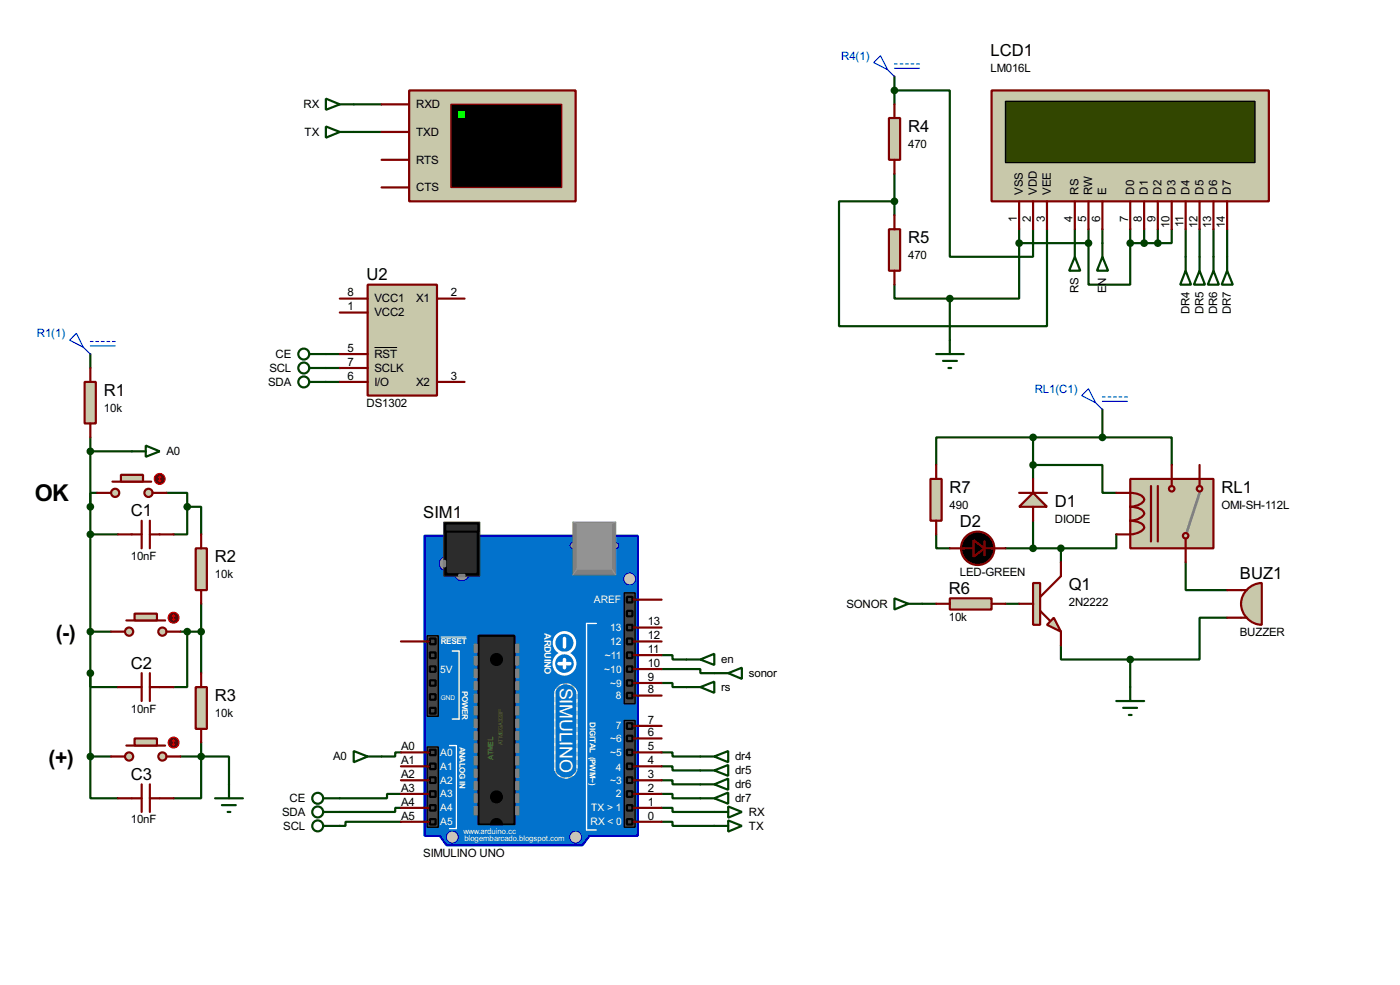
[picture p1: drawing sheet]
<svg xmlns="http://www.w3.org/2000/svg" width="256mm" height="180mm" viewBox="0 0 256 180" stroke-linecap="round" stroke-linejoin="round" font-family="sans-serif">
<g fill="none" stroke="#004000" stroke-width=".4">
<path d="M64.8 19.1h5.1M163.9 16.6h10.1v30.4h15.3v-5M163.9 14v5.1M64.8 24.2h5.1M163.9 36.9h-10.2v22.8h38.1v-17.7M163.9 31.8v7.6M163.9 52.1v2.6h10.1M174 54.7v7.6M186.7 44.5v10.2h-12.7M186.7 44.5h12.7M186.7 42v2.5M196.9 42v2.5"/>
<path d="M199.4 44.5v7.6h7.7v-7.6M199.4 42v2.5M202 42v2.5M207.1 42v2.5M207.1 44.5h5M209.6 42v2.5M212.1 42v2.5M214.7 42v2.5h-2.6M217.2 42v5M219.8 42v5M222.3 42v5M224.8 42v5"/>
<path d="M16.6 64.8v2.6M59.7 67.4h2.6M59.7 69.9h2.6M59.7 64.8h2.6M202 75v5.1M16.6 80.1v58.4M16.6 82.6h7.6M16.6 97.8h5M17.8 90.2h-1.2v2.6M30.5 90.2h3.8v2.6M34.3 92.8h2.6v5M34.3 92.8v5h-2.5"/>
<path d="M171.5 97.8v2.6h2.5M189.3 80.1h-17.8v5M189.3 85.1h12.7v5.1h2.5M189.3 80.1v7.6M189.3 95.3v5.1M189.3 80.1h12.7M202 80.1h12.7v5M204.5 97.8v2.6h-10.1M16.6 115.6h3.8M33.1 115.6h3.8M34.3 115.6v10.2h-2.5M36.9 110.5v12.7"/>
<path d="M121.2 119.9h2v.8h2.6M169 110.5h2.5M184.2 110.5h2.5M184.2 100.4h10.2M194.4 118.2v2.5h12.7M194.4 100.4v2.5M217.2 102.9v5.1h7.6M224.8 113.1h-5v7.6h-12.7M16.6 123.2v2.6h5M16.6 138.5v7.6h5M16.6 138.5h3.8M33.1 138.5h3.8"/>
<path d="M36.9 138.5h5.1v5.1M36.9 138.5v7.6h-5.1M36.9 135.9v2.6M73.5 137.7h-1.1v.8h-2.5M121.2 125h2v.8h2.6M121.2 137.7h2v.8h5.1M121.2 122.5h7.1v.7h2.6M207.1 120.7v5.1M73.5 147.9h-1.1v.7h-10.1M73.5 150.4h-10.2v.8h-1M73.5 145.3h-2.6v.8h-8.6M121.2 147.9h2v.7h7.7"/>
<path d="M121.2 150.4h2v.8h7.7M121.2 145.3h2v.8h5.1M121.2 142.8h2v.8h5.1M121.2 140.3h2v.7h5.1"/>
</g>
<path d="M77.8 98.1h39.1v54.9h-8.9l-1.3 1.7h-24.9l-1.2-1.7h-2.8z" fill-rule="evenodd" fill="#0272cc" stroke="#0000c0" stroke-width=".4"/>
<path d="M84.1 119.2v12.4M109.3 114.1h-1.8v37.8h1.8M82.4 136.5h1.2v15.2" fill="none" stroke="#fff" stroke-width=".25"/>
<circle cx="103.6" cy="127.3" r="2.15" fill="#c8c8aa"/>
<circle cx="103.6" cy="127.3" r="2.15" fill="#0272cc"/>
<circle cx="103.6" cy="127.3" r="2.15" fill="none" stroke="#c8c8aa" stroke-width=".18"/>
<circle cx="103.6" cy="127.3" r="2.15" fill="none" stroke="#fff" stroke-width=".18" stroke-dasharray="2 1 .5 1 .5 1"/>
<circle cx="103.6" cy="140.3" r="2.15" fill="#c8c8aa"/>
<circle cx="103.6" cy="140.3" r="2.15" fill="#0272cc"/>
<circle cx="103.6" cy="140.3" r="2.15" fill="none" stroke="#c8c8aa" stroke-width=".18"/>
<g fill="none" stroke="#fff" stroke-width=".18" stroke-dasharray=".5 1">
<path d="M105.7 126.5v14.5M101.7 141v-14.5"/>
<circle cx="103.6" cy="140.3" r="2.15"/>
</g>
<path d="M101.4 126.8h4.6v14h-4.6z" fill="#0272cc" stroke="#0272cc" stroke-width=".4"/>
<path d="M101.7 126.5v14.5M105.7 126.5v14.5" fill="none" stroke="#fff" stroke-width=".18"/>
<path d="M101.7 125.8l-.6 1.3M105.7 125.8l.5 1.3M101.1 140.3l.8 2.5M106.2 140.3l-.5 1.7" fill="none" stroke="#0272cc" stroke-width=".4"/>
<g fill="#0272cc" stroke="#fff" stroke-width=".5">
<circle cx="103.4" cy="117.7" r="1.9"/>
<circle cx="103.4" cy="121.5" r="1.95"/>
</g>
<path d="M103.4 116.9v1.5M102.4 121.5h2M103.4 120.7v1.5" fill="none" stroke="#fff" stroke-width=".65"/>
<path d="M82.9 119.2h1.2M82.9 131.6h1.2M82.4 151.7h1.2" fill="none" stroke="#fff" stroke-width=".25"/>
<path d="M80.8 116.6h4.6" fill="none" stroke="#fff" stroke-width=".18"/>
<g fill="#c0c0c0" stroke="#0000c0" stroke-width=".18">
<circle cx="105.4" cy="153.2" r="1.1"/>
<circle cx="82.8" cy="153.2" r="1.1"/>
<circle cx="115.3" cy="106" r="1.1"/>
</g>
<g fill="#464646" stroke="#000" stroke-width=".25">
<path d="M78.3 116.4h2v14.7h-2z"/>
<path d="M78.3 136.7h2v14.7h-2z"/>
<path d="M114.4 108.5h2v20.3h-2z"/>
<path d="M114.4 131.9h2v19.5h-2z"/>
</g>
<path d="M87.7 116.4h6.6v34.5h-6.6z" fill="#2c2c2c" stroke="#000" stroke-width=".4"/>
<g fill="#000" stroke="#000" stroke-width=".18">
<circle cx="90.9" cy="120.7" r="1.1"/>
<circle cx="90.9" cy="145.9" r="1.1"/>
<circle cx="90.9" cy="150.9" r="1.1"/>
</g>
<path d="M87.4 151.7h7.1" fill="none" stroke="#0272cc" stroke-width="1.2"/>
<g fill="#939393" stroke="#0000c0" stroke-width=".18">
<circle cx="112.8" cy="99.9" r=".55"/>
<circle cx="104.9" cy="99.9" r=".55"/>
</g>
<path d="M105 95.6h7.8v9.6h-7.8z" fill="#808080" stroke="#808080" stroke-width=".18"/>
<path d="M105.7 95.8h6.4v8.4h-6.4z" fill="#939393" stroke="#939393" stroke-width=".18"/>
<path d="M105 95.6l.7 .2M112.8 95.6l-.7 .2M105.7 104.2l-.7 1M112.1 104.2l.7 1" fill="none" stroke="#939393" stroke-width=".18"/>
<g fill="#939393" stroke="#0000c0" stroke-width=".18">
<circle cx="84.6" cy="105" r="1.35"/>
<circle cx="81.8" cy="103.2" r="1.35"/>
</g>
<path d="M81.3 95.6h6.6v9.9h-6.6z" fill="#000" stroke="#2c2c2c" stroke-width=".18"/>
<g fill="#808080" stroke="#808080" stroke-width=".4">
<path d="M84.1 105.2h1v.3h-1z"/>
<path d="M81.3 102.7h.3v1h-.3z"/>
</g>
<path d="M82.1 96.3h5.1v8.4h-5.1z" fill="#2c2c2c" stroke="#2c2c2c" stroke-width=".4"/>
<path d="M81.6 95.8h6.1v1.5h-6.1z" fill="#2c2c2c" stroke="#000" stroke-width=".4"/>
<g fill="#808080" stroke="#808080" stroke-width=".25">
<path d="M94.5 117.9h.6v1.5h-.6z"/>
<path d="M94.5 120.2h.6v1.5h-.6z"/>
<path d="M94.5 122.5h.6v1.5h-.6z"/>
<path d="M94.5 124.8h.6v1.5h-.6z"/>
<path d="M94.5 127.1h.6v1.5h-.6z"/>
<path d="M94.5 129.3h.6v1.6h-.6z"/>
<path d="M94.5 131.6h.6v1.6h-.6z"/>
<path d="M94.5 133.9h.6v1.5h-.6z"/>
<path d="M94.5 136.2h.6v1.5h-.6z"/>
<path d="M94.5 138.5h.6v1.5h-.6z"/>
<path d="M94.5 140.8h.6v1.5h-.6z"/>
<path d="M94.5 143.1h.6v1.5h-.6z"/>
<path d="M94.5 145.3h.6v1.6h-.6z"/>
<path d="M94.5 147.6h.6v1.6h-.6z"/>
<path d="M86.9 117.9h.5v1.5h-.5z"/>
<path d="M86.9 120.2h.5v1.5h-.5z"/>
<path d="M86.9 122.5h.5v1.5h-.5z"/>
<path d="M86.9 124.8h.5v1.5h-.5z"/>
<path d="M86.9 127.1h.5v1.5h-.5z"/>
<path d="M86.9 129.3h.5v1.6h-.5z"/>
<path d="M86.9 131.6h.5v1.6h-.5z"/>
<path d="M86.9 133.9h.5v1.5h-.5z"/>
<path d="M86.9 136.2h.5v1.5h-.5z"/>
<path d="M86.9 138.5h.5v1.5h-.5z"/>
<path d="M86.9 140.8h.5v1.5h-.5z"/>
<path d="M86.9 143.1h.5v1.5h-.5z"/>
<path d="M86.9 145.3h.5v1.6h-.5z"/>
<path d="M86.9 147.6h.5v1.6h-.5z"/>
</g>
<g fill="#464646" stroke="#000" stroke-width=".4">
<path d="M78.8 119.4h1v1.1h-1z"/>
<path d="M78.8 124.5h1v1h-1z"/>
<path d="M78.8 129.6h1v1h-1z"/>
<path d="M78.8 137.2h1v1h-1z"/>
<path d="M78.8 139.8h1v1h-1z"/>
<path d="M78.8 142.3h1v1h-1z"/>
<path d="M78.8 144.8h1v1.1h-1z"/>
<path d="M78.8 147.4h1v1h-1z"/>
<path d="M78.8 149.9h1v1h-1z"/>
<path d="M78.8 127.1h1v1h-1z"/>
<path d="M78.8 122h1v1h-1z"/>
<path d="M78.8 116.9h1v1h-1z"/>
<path d="M114.9 109.3h1v1h-1z"/>
<path d="M114.9 114.4h1v1h-1z"/>
<path d="M114.9 116.9h1v1h-1z"/>
<path d="M114.9 119.4h1v1.1h-1z"/>
<path d="M114.9 122h1v1h-1z"/>
<path d="M114.9 124.5h1v1h-1z"/>
<path d="M114.9 111.8h1v1h-1z"/>
<path d="M114.9 132.4h1v1h-1z"/>
<path d="M114.9 134.7h1v1h-1z"/>
<path d="M114.9 137.2h1v1h-1z"/>
<path d="M114.9 139.8h1v1h-1z"/>
<path d="M114.9 142.3h1v1h-1z"/>
<path d="M114.9 144.8h1v1.1h-1z"/>
<path d="M114.9 147.4h1v1h-1z"/>
<path d="M114.9 149.9h1v1h-1z"/>
<path d="M114.9 126.8h1v1h-1z"/>
</g>
<g fill="none" stroke="#800000" stroke-width=".4">
<path d="M73.5 117.4h5M116.1 119.9h5.1M116.1 117.4h5.1M116.1 114.9h5.1M116.1 109.8h5.1M73.5 137.7h5M116.1 137.7h5.1M116.1 135.2h5.1M116.1 132.9h5.1M116.1 127.3h5.1M116.1 125h5.1M116.1 122.5h5.1"/>
<path d="M73.5 150.4h5M73.5 147.9h5M73.5 145.3h5M73.5 142.8h5M73.5 140.3h5M116.1 150.4h5.1M116.1 147.9h5.1M116.1 145.3h5.1M116.1 142.8h5.1M116.1 140.3h5.1"/>
</g>
<g fill="#c8c8aa" stroke="#800000" stroke-width=".4">
<circle cx="27.2" cy="90.2" r=".75"/>
<circle cx="21.1" cy="90.2" r=".75"/>
</g>
<path d="M20.6 88.2h7.1" fill="none" stroke="#800000" stroke-width=".4"/>
<path d="M22.2 86.9h4v1.3h-4z" fill="#c8c8aa" stroke="#800000" stroke-width=".4"/>
<path d="M17.8 90.2h2.6M28 90.2h2.5" fill="none" stroke="#800000" stroke-width=".4"/>
<circle cx="29.2" cy="87.7" r="1" fill="#400000" stroke="#f00" stroke-width=".2"/>
<path d="M29 87.9l.3 .3M29.3 87.2v1M29.3 87.2l-.3 .2M29.3 87.2l.2 .2M29.5 87.9l-.2 .3" fill="none" stroke="#f00" stroke-width=".2"/>
<g fill="#c8c8aa" stroke="#800000" stroke-width=".4">
<circle cx="29.7" cy="115.6" r=".75"/>
<circle cx="23.6" cy="115.6" r=".75"/>
</g>
<path d="M23.2 113.6h7.1" fill="none" stroke="#800000" stroke-width=".4"/>
<path d="M24.7 112.3h4.1v1.3h-4.1z" fill="#c8c8aa" stroke="#800000" stroke-width=".4"/>
<path d="M20.4 115.6h2.5M30.5 115.6h2.6" fill="none" stroke="#800000" stroke-width=".4"/>
<circle cx="31.8" cy="113.1" r="1" fill="#400000" stroke="#f00" stroke-width=".2"/>
<path d="M31.6 113.3l.2 .3M31.8 112.6v1M31.8 112.6l-.2 .2M31.8 112.6l.3 .2M32.1 113.3l-.3 .3" fill="none" stroke="#f00" stroke-width=".2"/>
<g fill="#c8c8aa" stroke="#800000" stroke-width=".4">
<circle cx="29.7" cy="138.5" r=".75"/>
<circle cx="23.6" cy="138.5" r=".75"/>
</g>
<path d="M23.2 136.5h7.1" fill="none" stroke="#800000" stroke-width=".4"/>
<path d="M24.7 135.2h4.1v1.3h-4.1z" fill="#c8c8aa" stroke="#800000" stroke-width=".4"/>
<path d="M20.4 138.5h2.5M30.5 138.5h2.6" fill="none" stroke="#800000" stroke-width=".4"/>
<circle cx="31.8" cy="135.9" r="1" fill="#400000" stroke="#f00" stroke-width=".2"/>
<path d="M31.6 136.2l.2 .3M31.8 135.4v1.1M31.8 135.4l-.2 .3M31.8 135.4l.3 .3M32.1 136.2l-.3 .3" fill="none" stroke="#f00" stroke-width=".2"/>
<path d="M15.5 69.9h2.1v7.6h-2.1z" fill="#c8c8aa" stroke="#800000" stroke-width=".4"/>
<path d="M16.6 67.4v2.5M16.6 77.5v2.6" fill="none" stroke="#800000" stroke-width=".4"/>
<path d="M35.9 100.4h2v7.6h-2z" fill="#c8c8aa" stroke="#800000" stroke-width=".4"/>
<path d="M36.9 97.8v2.6M36.9 108v2.5" fill="none" stroke="#800000" stroke-width=".4"/>
<path d="M35.9 125.8h2v7.6h-2z" fill="#c8c8aa" stroke="#800000" stroke-width=".4"/>
<path d="M36.9 123.2v2.6M36.9 133.4v2.5" fill="none" stroke="#800000" stroke-width=".4"/>
<g fill="#004000" stroke="#004000" stroke-width=".4">
<circle cx="36.8" cy="115.6" r=".5"/>
<circle cx="16.5" cy="92.8" r=".5"/>
<circle cx="16.5" cy="115.6" r=".5"/>
<circle cx="36.8" cy="138.5" r=".5"/>
</g>
<path d="M12.8 62.3l1.2-1.3 1.3 2.6zM15.3 63.6l1.3 1.2M16.6 62.5h.5M16.6 63.3h4.5M17.6 62.5h.5M18.6 62.5h.5M19.6 62.5h.5M20.6 62.5h.5" fill="none" stroke="#0000c0" stroke-width=".2"/>
<path d="M39.4 146.1h5.1M40.7 147.4h2.5M41.7 148.6h.5M42 143.6v2.5" fill="none" stroke="#004000" stroke-width=".4"/>
<path d="M181.7 16.6h50.8v20.3h-50.8z" fill="#c8c8aa" stroke="#800000" stroke-width=".4"/>
<path d="M184.2 18.6h45.7v11.2h-45.7z" fill="#324600" stroke="#000" stroke-width=".25"/>
<g fill="none" stroke="#800000" stroke-width=".4">
<path d="M186.7 36.9v5.1M189.3 36.9v5.1M191.8 36.9v5.1M196.9 36.9v5.1M199.4 36.9v5.1M202 36.9v5.1M207.1 36.9v5.1M209.6 36.9v5.1M212.1 36.9v5.1M214.7 36.9v5.1M217.2 36.9v5.1M219.8 36.9v5.1"/>
<path d="M222.3 36.9v5.1M224.8 36.9v5.1"/>
</g>
<g fill="none" stroke="#004000" stroke-width=".4">
<path d="M56.7 67.4h3M56.7 69.9h3M24.2 82.6h2.5M26.7 81.6l2.6 1-2.6 1zM64.8 137.5l2.6 1-2.6 1zM67.4 138.5h2.5M59.2 148.6h3.1M59.2 151.2h3.1M130.9 148.6h2.5M130.9 151.2h2.5M133.4 147.6l2.5 1-2.5 1.1zM133.4 150.2l2.5 1-2.5 1z"/>
<circle cx="55.6" cy="67.4" r="1"/>
<circle cx="55.6" cy="69.9" r="1"/>
<circle cx="58.2" cy="148.6" r="1"/>
<circle cx="58.2" cy="151.2" r="1"/>
</g>
<circle cx="16.5" cy="82.6" r=".5" fill="#004000" stroke="#004000" stroke-width=".4"/>
<path d="M162.9 21.6h2v7.7h-2z" fill="#c8c8aa" stroke="#800000" stroke-width=".4"/>
<path d="M163.9 19.1v2.5M163.9 29.3v2.5" fill="none" stroke="#800000" stroke-width=".4"/>
<path d="M160.1 11.5l1.2-1.3 1.3 2.6zM162.6 12.8l1.3 1.2M163.9 11.7h.5M163.9 12.5h4.6M164.9 11.7h.5M165.9 11.7h.5M166.9 11.7h.5M167.9 11.7h.6" fill="none" stroke="#0000c0" stroke-width=".2"/>
<path d="M162.9 42h2v7.6h-2z" fill="#c8c8aa" stroke="#800000" stroke-width=".4"/>
<path d="M163.9 39.4v2.6M163.9 49.6v2.5" fill="none" stroke="#800000" stroke-width=".4"/>
<path d="M67.4 52.1h12.7v20.3h-12.7z" fill="#c8c8aa" stroke="#800000" stroke-width=".4"/>
<path d="M62.3 54.7h5.1M62.3 57.2h5.1M80.1 54.7h5M62.3 64.8h5.1M62.3 67.4h5.1M62.3 69.9h5.1M80.1 69.9h5" fill="none" stroke="#800000" stroke-width=".4"/>
<path d="M68.6 63.6h4.2" fill="none" stroke="#000" stroke-width=".18"/>
<g fill="#004000" stroke="#004000" stroke-width=".4">
<circle cx="163.8" cy="36.9" r=".5"/>
<circle cx="174" cy="54.7" r=".5"/>
<circle cx="207" cy="44.5" r=".5"/>
<circle cx="209.6" cy="44.5" r=".5"/>
<circle cx="212.1" cy="44.5" r=".5"/>
<circle cx="186.7" cy="44.5" r=".5"/>
<circle cx="199.4" cy="44.5" r=".5"/>
<circle cx="163.8" cy="16.6" r=".5"/>
</g>
<g fill="none" stroke="#004000" stroke-width=".4">
<path d="M196.9 47l1 2.6h-2zM196.9 44.5v2.5M202 47l1 2.6h-2zM202 44.5v2.5M217.2 49.6l1 2.5h-2zM217.2 47v2.6M219.8 49.6l1 2.5h-2.1zM219.8 47v2.6M222.3 49.6l1 2.5h-2zM222.3 47v2.6M224.8 49.6l1.1 2.5h-2.1zM224.8 47v2.6"/>
<path d="M171.5 64.8h5.1M172.8 66.1h2.5M173.8 67.4h.5M174 62.3v2.5M125.8 125.8h2.5M125.8 120.7h2.5M128.3 125.8l2.6-1v2zM128.3 120.7l2.6-1v2zM128.3 138.5h2.6M130.9 138.5l2.5-1v2zM130.9 123.2h2.5M133.4 123.2l2.5-1v2.1z"/>
<path d="M128.3 146.1h2.6M128.3 143.6h2.6M128.3 141h2.6M130.9 146.1l2.5-1v2zM130.9 143.6l2.5-1.1v2.1zM130.9 141l2.5-1v2z"/>
</g>
<path d="M75 16.6h30.5v20.3h-30.5z" fill="#c8c8aa" stroke="#800000" stroke-width=".4"/>
<path d="M82.6 19.1h20.3v15.2h-20.3z" fill="#000" stroke="#800000" stroke-width=".25"/>
<path d="M83.9 20.4h1.2v1.2h-1.2z" fill="#0f0"/>
<path d="M69.9 19.1h5.1M69.9 29.3h5.1M69.9 24.2h5.1M69.9 34.3h5.1" fill="none" stroke="#800000" stroke-width=".4"/>
<g fill="none" stroke="#004000" stroke-width=".4">
<path d="M59.7 18.1l2.6 1-2.6 1zM62.3 19.1h2.5M59.7 23.2l2.6 1-2.6 1zM62.3 24.2h2.5M56.7 64.8h3M59.2 146.1h3.1"/>
<circle cx="55.6" cy="64.8" r="1"/>
<circle cx="58.2" cy="146.1" r="1"/>
</g>
<path d="M228.5 107.9a3.8 3.8 0 0 1 2.7-1.2v7.7a3.8 3.8 0 0 1-3.5-2.4 3.8 3.8 0 0 1 .8-4.1z" fill-rule="evenodd" fill="#c8c8aa" stroke="#800000" stroke-width=".4"/>
<path d="M224.8 113.1h3.6M224.8 108h3.6" fill="none" stroke="#800000" stroke-width=".4"/>
<path d="M207.1 87.7h15.2v12.7h-15.2z" fill="#c8c8aa" stroke="#800000" stroke-width=".4"/>
<path d="M219.8 90.2l-2.3 7.1" fill="none" stroke="#808080" stroke-width=".5"/>
<g fill="#c8c8aa" stroke="#800000" stroke-width=".4">
<circle cx="217.2" cy="98.1" r=".5"/>
<circle cx="214.6" cy="89.5" r=".5"/>
</g>
<path d="M207.1 90.2a3.3 3.3 0 0 1 2.4 .9 .9 .9 0 0 1-.7 1.2l-1.1 .4-.6 .1a3.3 3.3 0 0 1 2.4 .8 .89 .89 0 0 1-.7 1.2l-1.1 .4-.6 .1a3.3 3.3 0 0 1 2.4 .9l.1 .4a2.75 2.75 0 0 1-2.5 1.2M210.9 89v10.1M212.1 89v10.1M214.7 87.7v1.3M217.2 98.6v1.8" fill="none" stroke="#800000" stroke-width=".4"/>
<circle cx="219.7" cy="89.5" r=".5" fill="#c8c8aa" stroke="#800000" stroke-width=".4"/>
<path d="M204.5 90.2h2.6M204.5 97.8h2.6M214.7 85.1v2.6M219.8 85.1v3.9M217.2 100.4v2.5" fill="none" stroke="#800000" stroke-width=".4"/>
<path d="M189.3 90.2l2.5 2.6h-5.1z" fill="#c8c8aa" stroke="#800000" stroke-width=".4"/>
<path d="M186.7 90.2h5.1M189.3 87.7v2.5M189.3 92.8v2.5" fill="none" stroke="#800000" stroke-width=".4"/>
<path d="M174 109.5h7.7v2.1h-7.7z" fill="#c8c8aa" stroke="#800000" stroke-width=".4"/>
<path d="M171.5 110.5h2.5M181.7 110.5h2.5" fill="none" stroke="#800000" stroke-width=".4"/>
<path d="M193.1 113.1l1.3 2.5-2.6-1.2z" fill="#c8c8aa" stroke="#800000" stroke-width=".4"/>
<path d="M189.3 106.7h1.3v7.7h-1.3z" fill="#c8c8aa" stroke="#800000" stroke-width=".4"/>
<path d="M186.7 110.5h2.6M190.6 111.8l1.7 1.8M194.4 102.9v2.6l-3.8 3.8M194.4 115.6v2.6" fill="none" stroke="#800000" stroke-width=".4"/>
<path d="M163.9 109.5l2.5 1-2.5 1.1zM166.4 110.5h2.6M204.5 128.3h5.1M205.8 129.6h2.5M206.8 130.9h.5M207.1 125.8v2.5" fill="none" stroke="#004000" stroke-width=".4"/>
<path d="M198.2 72.4l1.2-1.2 1.3 2.5zM200.7 73.7l1.3 1.3M202 72.7h.5M202 73.5h4.6M203 72.7h.5M204 72.7h.5M205 72.7h.5M206 72.7h.6" fill="none" stroke="#0000c0" stroke-width=".2"/>
<circle cx="207" cy="120.7" r=".5" fill="#004000" stroke="#004000" stroke-width=".4"/>
<path d="M170.5 87.7h2v7.6h-2z" fill="#c8c8aa" stroke="#800000" stroke-width=".4"/>
<g fill="none" stroke="#800000" stroke-width=".4">
<path d="M21.6 97.8h4.4M26 95.3v5.1M27.5 95.3v5.1M27.5 97.8h4.3M171.5 85.1v2.6M171.5 95.3v2.5M180.4 99.1v2.6M174 100.4h4.4M180.4 100.4h3.8M21.6 125.8h4.4M26 123.2v5.1M27.5 123.2v5.1"/>
<path d="M27.5 125.8h4.3M21.6 146.1h4.4M26 143.6v5M27.5 143.6v5M27.5 146.1h4.3"/>
</g>
<g fill="#000" stroke="#800000" stroke-width=".4">
<path d="M178.4 98.9l2 1.5-2 1.5z"/>
<circle cx="179.1" cy="100.4" r="3.1"/>
</g>
<g fill="#004000" stroke="#004000" stroke-width=".4">
<circle cx="189.2" cy="100.4" r=".5"/>
<circle cx="201.9" cy="80.1" r=".5"/>
<circle cx="189.2" cy="80.1" r=".5"/>
<circle cx="194.3" cy="100.4" r=".5"/>
<circle cx="189.2" cy="85.1" r=".5"/>
<circle cx="16.5" cy="97.8" r=".5"/>
<circle cx="34.3" cy="92.8" r=".5"/>
<circle cx="16.5" cy="123.2" r=".5"/>
<circle cx="34.3" cy="115.6" r=".5"/>
<circle cx="16.5" cy="138.5" r=".5"/>
</g>
<text font-size="4.8" x="6.4" y="91.6">OK</text>
<g font-size="4.3">
<text x="10.2" y="117.1">(-)</text>
<text x="8.9" y="140">(+)</text>
</g>
<text font-size="3.7" fill="#fff" x="102.6" y="125.9" transform="rotate(90 102.6 125.9)">SIMULINO</text>
<g font-size="3.4">
<text x="181.5" y="10.2">LCD1</text>
<text x="166.4" y="24.2">R4</text>
<text x="166.4" y="44.5">R5</text>
<text x="67.2" y="51.3">U2</text>
<text x="19.1" y="72.5">R1</text>
<text x="24" y="94.5">C1</text>
<text x="77.6" y="94.9">SIM1</text>
<text x="174" y="90.2">R7</text>
<text x="193.3" y="92.8">D1</text>
<text x="223.8" y="90.2">RL1</text>
<text x="175.9" y="96.5">D2</text>
<text x="39.4" y="102.9">R2</text>
<text x="227.2" y="105.9">BUZ1</text>
<text x="173.8" y="108.7">R6</text>
<text x="195.8" y="108">Q1</text>
<text x="24" y="122.4">C2</text>
<text x="39.4" y="128.3">R3</text>
<text x="24" y="142.8">C3</text>
</g>
<g font-size="2.4" fill="#0000c0">
<text x="154.1" y="10.9">R4(1)</text>
<text x="6.8" y="61.7">R1(1)</text>
<text x="189.6" y="71.9">RL1(C1)</text>
</g>
<g font-size="2.4">
<text x="181.5" y="13.2">LM016L</text>
<text x="55.6" y="19.8">RX</text>
<text x="76.3" y="19.8">RXD</text>
<text x="55.8" y="24.9">TX</text>
<text x="76.3" y="30">RTS</text>
<text x="76.3" y="24.9">TXD</text>
<text x="166.4" y="27.2">470</text>
<text x="76.3" y="35">CTS</text>
<text x="187.4" y="35.6" transform="rotate(-90 187.4 35.6)">VSS</text>
<text x="190" y="35.6" transform="rotate(-90 190 35.6)">VDD</text>
<text x="192.5" y="35.6" transform="rotate(-90 192.5 35.6)">VEE</text>
<text x="197.6" y="35.6" transform="rotate(-90 197.6 35.6)">RS</text>
<text x="200.1" y="35.6" transform="rotate(-90 200.1 35.6)">RW</text>
<text x="202.7" y="35.6" transform="rotate(-90 202.7 35.6)">E</text>
<text x="207.8" y="35.6" transform="rotate(-90 207.8 35.6)">D0</text>
<text x="210.3" y="35.6" transform="rotate(-90 210.3 35.6)">D1</text>
<text x="212.8" y="35.6" transform="rotate(-90 212.8 35.6)">D2</text>
<text x="215.4" y="35.6" transform="rotate(-90 215.4 35.6)">D3</text>
<text x="217.9" y="35.6" transform="rotate(-90 217.9 35.6)">D4</text>
<text x="220.5" y="35.6" transform="rotate(-90 220.5 35.6)">D5</text>
<text x="223" y="35.6" transform="rotate(-90 223 35.6)">D6</text>
<text x="225.5" y="35.6" transform="rotate(-90 225.5 35.6)">D7</text>
<text x="186.3" y="40.6" transform="rotate(-90 186.3 40.6)">1</text>
<text x="188.9" y="40.6" transform="rotate(-90 188.9 40.6)">2</text>
<text x="191.4" y="40.6" transform="rotate(-90 191.4 40.6)">3</text>
<text x="196.5" y="40.6" transform="rotate(-90 196.5 40.6)">4</text>
<text x="199" y="40.6" transform="rotate(-90 199 40.6)">5</text>
<text x="201.6" y="40.6" transform="rotate(-90 201.6 40.6)">6</text>
<text x="206.7" y="40.6" transform="rotate(-90 206.7 40.6)">7</text>
<text x="209.2" y="40.6" transform="rotate(-90 209.2 40.6)">8</text>
<text x="211.7" y="40.6" transform="rotate(-90 211.7 40.6)">9</text>
<text x="214.3" y="41.7" transform="rotate(-90 214.3 41.7)">10</text>
<text x="216.8" y="41.6" transform="rotate(-90 216.8 41.6)">11</text>
<text x="219.4" y="41.7" transform="rotate(-90 219.4 41.7)">12</text>
<text x="221.9" y="41.7" transform="rotate(-90 221.9 41.7)">13</text>
<text x="224.4" y="41.7" transform="rotate(-90 224.4 41.7)">14</text>
<text x="166.4" y="47.4">470</text>
<text x="197.6" y="53.7" transform="rotate(-90 197.6 53.7)">RS</text>
<text x="202.7" y="53.7" transform="rotate(-90 202.7 53.7)">EN</text>
<text x="63.7" y="54.3">8</text>
<text x="63.7" y="56.8">1</text>
<text x="68.6" y="55.4">VCC1</text>
<text x="68.6" y="57.9">VCC2</text>
<text x="76.3" y="55.4">X1</text>
<text x="82.6" y="54.3">2</text>
<text x="217.9" y="57.5" transform="rotate(-90 217.9 57.5)">DR4</text>
<text x="220.5" y="57.5" transform="rotate(-90 220.5 57.5)">DR5</text>
<text x="223" y="57.5" transform="rotate(-90 223 57.5)">DR6</text>
<text x="225.5" y="57.5" transform="rotate(-90 225.5 57.5)">DR7</text>
<text x="50.5" y="65.5">CE</text>
<text x="63.7" y="64.4">5</text>
<text x="68.6" y="65.5">RST</text>
<text x="49.2" y="70.6">SDA</text>
<text x="49.4" y="68.1">SCL</text>
<text x="63.7" y="67">7</text>
<text x="63.7" y="69.5">6</text>
<text x="68.6" y="68.1">SCLK</text>
<text x="68.6" y="70.6">I/O</text>
<text x="76.3" y="70.6">X2</text>
<text x="82.6" y="69.5">3</text>
<text x="19.1" y="75.4">10k</text>
<text x="67.2" y="74.5">DS1302</text>
<text x="30.5" y="83.3">A0</text>
<text x="174" y="93.2">490</text>
<text x="193.3" y="95.7">DIODE</text>
<text x="223.8" y="93.2">OMI-SH-112L</text>
<text x="24" y="102.5">10nF</text>
<text x="39.4" y="105.9">10k</text>
<text x="175.9" y="105.5">LED-GREEN</text>
<text x="155.1" y="111.2">SONOR</text>
<text x="173.8" y="113.7">10k</text>
<text x="195.8" y="111">2N2222</text>
<text x="118.7" y="119.5">11</text>
<text x="118.7" y="117">12</text>
<text x="118.7" y="114.5">13</text>
<text x="227.2" y="116.5">BUZZER</text>
<text x="118.7" y="124.6">9</text>
<text x="118.7" y="122.1">10</text>
<text x="132.1" y="121.4">en</text>
<text x="137.2" y="123.9">sonor</text>
<text x="24" y="130.4">10nF</text>
<text x="39.4" y="131.3">10k</text>
<text x="118.7" y="126.9">8</text>
<text x="132.1" y="126.5">rs</text>
<text x="73.5" y="137.3">A0</text>
<text x="118.7" y="137.3">5</text>
<text x="118.7" y="134.8">6</text>
<text x="118.7" y="132.5">7</text>
<text x="61.1" y="139.2">A0</text>
<text x="73.5" y="142.4">A2</text>
<text x="73.5" y="139.9">A1</text>
<text x="118.7" y="142.4">3</text>
<text x="118.7" y="139.9">4</text>
<text x="134.7" y="141.7">dr5</text>
<text x="134.7" y="139.2">dr4</text>
<text x="51.7" y="149.3">SDA</text>
<text x="53.1" y="146.8">CE</text>
<text x="73.5" y="147.5">A4</text>
<text x="73.5" y="144.9">A3</text>
<text x="118.7" y="147.5">1</text>
<text x="118.7" y="144.9">2</text>
<text x="134.7" y="146.8">dr7</text>
<text x="134.7" y="144.3">dr6</text>
<text x="137.2" y="149.3">RX</text>
<text x="24" y="150.7">10nF</text>
<text x="51.9" y="151.9">SCL</text>
<text x="73.5" y="150">A5</text>
<text x="118.7" y="150">0</text>
<text x="137.2" y="151.9">TX</text>
<text x="77.6" y="156.8">SIMULINO UNO</text>
</g>
<g font-size="2.1" fill="#fff">
<text x="108.8" y="110.4">AREF</text>
<text x="111.8" y="115.5">13</text>
<text x="111.8" y="118.1">12</text>
<text x="80.7" y="123.1">5V</text>
<text x="110.7" y="123.1">~10</text>
<text x="110.8" y="120.6">~11</text>
<text x="111.8" y="125.7">~9</text>
<text x="112.8" y="128">8</text>
<text x="111.8" y="135.8">~6</text>
<text x="112.8" y="133.5">7</text>
<text x="80.7" y="138.4">A0</text>
<text x="80.7" y="140.9">A1</text>
<text x="80.7" y="143.5">A2</text>
<text x="111.8" y="138.4">~5</text>
<text x="111.8" y="143.5">~3</text>
<text x="112.8" y="141.2">4</text>
<text x="80.7" y="146">A3</text>
<text x="80.7" y="148.5">A4</text>
<text x="108.3" y="148.5">TX &gt; 1</text>
<text x="112.8" y="146">2</text>
<text x="80.7" y="151.1">A5</text>
<text x="108.2" y="151.1">RX &lt; 0</text>
</g>
<text font-size="1.9" fill="#fff" x="99.8" y="115.9" transform="rotate(90 99.8 115.9)">ARDUINO</text>
<g font-size="1.7" fill="#fff">
<text x="80.8" y="117.9">RESET</text>
<text x="84.7" y="126.5" transform="rotate(90 84.7 126.5)">POWER</text>
<text x="84.1" y="136.7" transform="rotate(90 84.1 136.7)">ANALOG IN</text>
<text x="108.1" y="132.2" transform="rotate(90 108.1 132.2)">DIGITAL (PWM~)</text>
</g>
<g font-size="1.6" fill="#fff">
<text x="84.9" y="152.7">www.arduino.cc</text>
<text x="85.1" y="154">blogembarcado.blogspot.com</text>
</g>
<text font-size="1.5" fill="#808000" x="90.4" y="139" transform="rotate(-90 90.4 139)">ATMEL</text>
<text font-size="1.4" fill="#fff" x="80.8" y="128.2">GND</text>
<text font-size="1.2" fill="#808000" x="92.1" y="136.4" transform="rotate(-90 92.1 136.4)">ATMEGA328P</text>
</svg>
